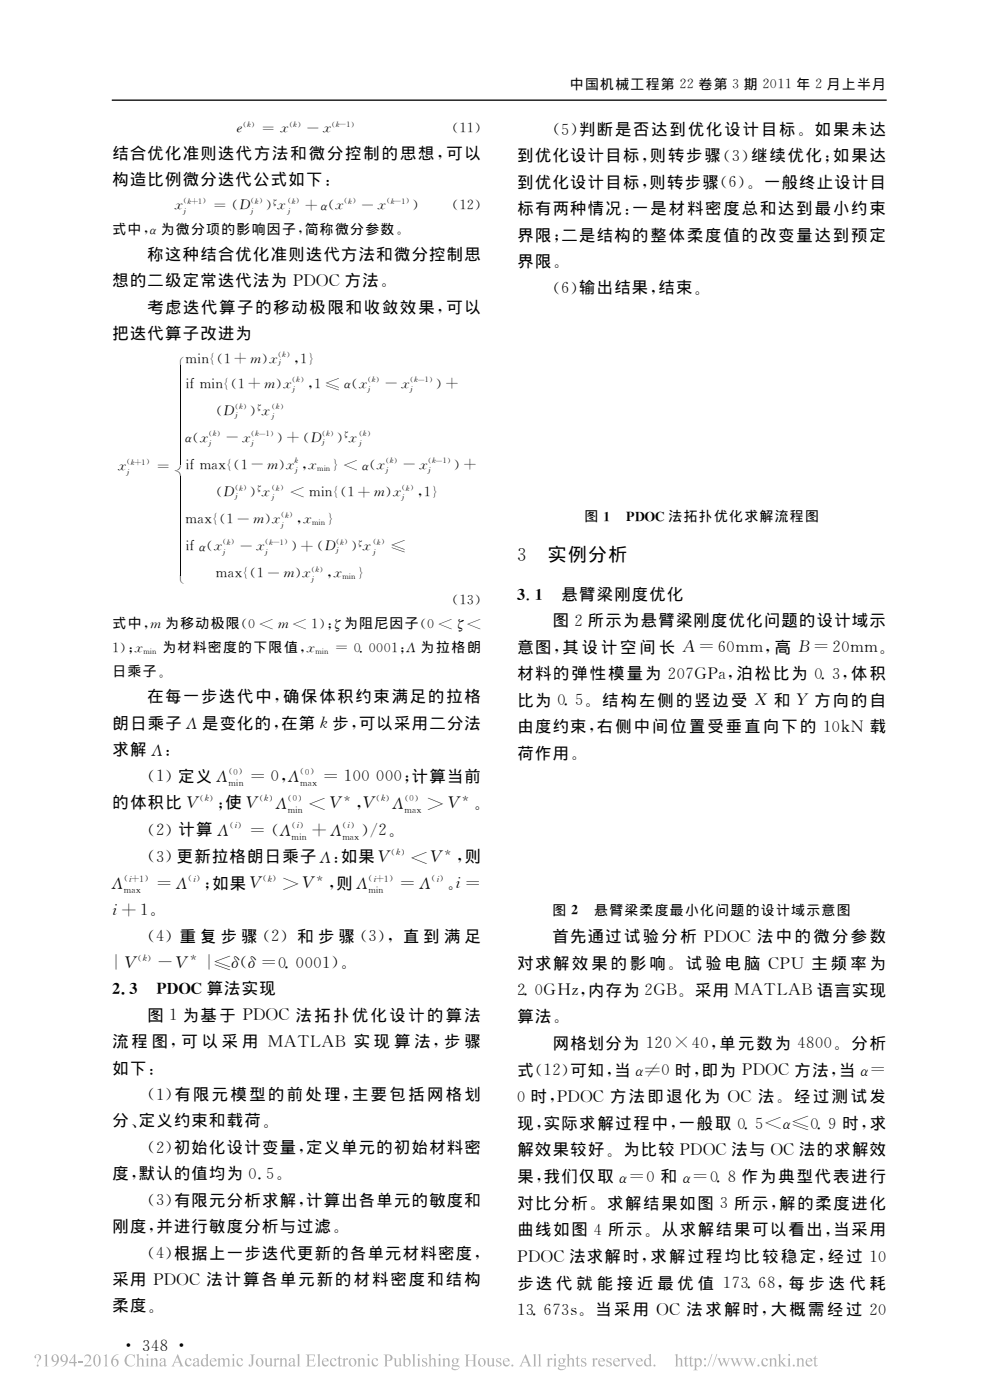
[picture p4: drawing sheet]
<svg xmlns="http://www.w3.org/2000/svg" width="210mm" height="294mm" viewBox="0 0 210 294" stroke-linecap="round" stroke-linejoin="round" font-family="sans-serif">
<path d="M37.9 76.6v21M37.9 99.9v21" fill="none" stroke="#000" stroke-width=".21"/>
<path d="M23.5 21h162.6" fill="none" stroke="#000" stroke-width=".27"/>
<g fill="#b3b3b3">
<path d="M7.3 284.6a.73 .73 0 0 1 1.2-.1 .73 .73 0 0 1-.3 1.2l-.3 .5v-.5a.79 .79 0 0 0-.1-1.3 .48 .48 0 0 0-.3 .7l-.2-.2zM7.7 286.6a.22 .22 0 0 1 .4 0 .22 .22 0 0 1-.4 0z" fill-rule="evenodd"/>
<path d="M141.6 284.4l.6-.2v1.2a.54 .54 0 0 1 .7-.3 .54 .54 0 0 1 .3 .7v.9l.3 .1h-.9l.3-.3v-.9a.35 .35 0 0 0-.3-.3 .35 .35 0 0 0-.4 .2v1.2l.3 .1h-.9l.3-.2v-2z" fill-rule="evenodd"/>
<path d="M13 284.4a.93 .93 0 0 1 1.1 .3 .93 .93 0 0 1 .1 1.1 1.34 1.34 0 0 1-1.5 1 1.26 1.26 0 0 0 1.1-1.1 .77 .77 0 0 1-1.1-.2 .77 .77 0 0 1 .3-1.1zM13.3 284.4a.64 .64 0 0 0-.3 .9 .64 .64 0 0 0 .9 .3 .99 .99 0 0 0-.5-1.2z" fill-rule="evenodd"/>
<path d="M15.6 284.3h.2v1.6h.3v.2h-.3v.7h-.3v-.7h-1v-.2zM15.5 284.6l-.8 1.3h.8z" fill-rule="evenodd"/>
<path d="M16.4 285.8h1v.3h-1z" fill-rule="evenodd"/>
<path d="M17.9 284.4a.77 .77 0 0 1 1.1 .2 .77 .77 0 0 1-.2 1.1l-.8 .8h.9l.4-.2-.2 .5h-1.5a2.65 2.65 0 0 0 1.2-1.9 .6 .6 0 0 0-.6-.3 .6 .6 0 0 0-.5 .4z" fill-rule="evenodd"/>
<path d="M19.9 284.5a.73 .73 0 0 1 .9-.1 .73 .73 0 0 1 .3 .8 1.26 1.26 0 0 1-.7 1.6 1.53 1.53 0 0 1-.5-2.3zM20.2 284.4a2.28 2.28 0 0 0 0 2.3h.3a2.23 2.23 0 0 0 0-2.3z" fill-rule="evenodd"/>
<path d="M21.8 284.6l.6-.3v2.2l.3 .3h-.9l.3-.1v-1.7v-.4z" fill-rule="evenodd"/>
<path d="M45.5 285.3l.6-.2v.3a.52 .52 0 0 1 .5-.3 .52 .52 0 0 1 .5 .3 .53 .53 0 0 1 .7-.3 .53 .53 0 0 1 .4 .6v.9l.2 .2h-.8l.3-.2v-.9a.35 .35 0 0 0-.3-.4 .35 .35 0 0 0-.4 .3v1.1l.2 .1h-.8l.2-.2v-.9a.37 .37 0 0 0-.2-.4 .37 .37 0 0 0-.5 .2v1.1l.3 .2h-.8l.2-.1v-1.3z" fill-rule="evenodd"/>
<path d="M125.8 285.3a.67 .67 0 0 1 .8-.2 .67 .67 0 0 1 .4 .7h-1.2a.6 .6 0 0 0 .4 .7 .6 .6 0 0 0 .8-.4 .74 .74 0 0 1-1 .7 .74 .74 0 0 1-.4-1.1zM126 285.3l-.2 .3h.8a.39 .39 0 0 0-.2-.4 .39 .39 0 0 0-.4 .1z" fill-rule="evenodd"/>
<path d="M28.5 284.4l.6-.2v1.2a.55 .55 0 0 1 .7-.3 .55 .55 0 0 1 .3 .7v.8l.3 .2h-.8l.2-.2v-1a.35 .35 0 0 0-.3-.4 .35 .35 0 0 0-.4 .3v1.1l.3 .2h-.9l.3-.1v-.3v-1.7v-.3z" fill-rule="evenodd"/>
<path d="M78.2 285.3a.54 .54 0 0 1 .7-.3 .54 .54 0 0 1 .3 .6h-.1a.42 .42 0 0 0-.5-.4 .42 .42 0 0 0-.3 .6 .59 .59 0 0 0 .4 .7 .59 .59 0 0 0 .7-.4 .75 .75 0 0 1-1 .7 .75 .75 0 0 1-.4-1.1z" fill-rule="evenodd"/>
<path d="M9.2 284.6l.7-.3v2.3l.3 .2h-.9l.3-.1v-2z" fill-rule="evenodd"/>
<path d="M53.6 285.9a.85 .85 0 0 1 1.7 0 .85 .85 0 0 1-1.7 0zM54.2 285.3a.86 .86 0 0 0 .5 1.4 .91 .91 0 0 0-.3-1.5z" fill-rule="evenodd"/>
<path d="M128.9 285.3a.69 .69 0 0 1 .8-.2 .69 .69 0 0 1 .4 .7h-1.2a.6 .6 0 0 0 .4 .7 .6 .6 0 0 0 .8-.4 .73 .73 0 0 1-1 .7 .73 .73 0 0 1-.4-1.1zM129.1 285.3l-.2 .3h.9a.4 .4 0 0 0-.3-.4 .4 .4 0 0 0-.4 .1z" fill-rule="evenodd"/>
<path d="M39.1 285.3a.56 .56 0 0 1 .6-.3 .56 .56 0 0 1 .4 .6 .27 .27 0 0 1-.3-.1 .27 .27 0 0 1-.1-.2 .6 .6 0 0 0-.6 .3 .6 .6 0 0 0 .2 .7 .55 .55 0 0 0 .5 .2 .55 .55 0 0 0 .5-.4 .76 .76 0 0 1-1 .7 .76 .76 0 0 1-.5-1.1z" fill-rule="evenodd"/>
<path d="M88.7 285.2l.9-.1v.5a.45 .45 0 0 0-.3-.4 .45 .45 0 0 0-.5 .1v.3l.3 .2a.59 .59 0 0 1 .5 .7 .59 .59 0 0 1-.9 .3h-.1v-.5a.45 .45 0 0 0 .3 .4 .45 .45 0 0 0 .5-.2v-.3l-.7-.4z" fill-rule="evenodd"/>
<path d="M44.2 285.3a.69 .69 0 0 1 .8-.2 .69 .69 0 0 1 .5 .7h-1.2a.6 .6 0 0 0 .3 .7 .6 .6 0 0 0 .8-.4 .73 .73 0 0 1-.9 .7 .73 .73 0 0 1-.4-1.1zM44.4 285.3l-.1 .3h.8a.4 .4 0 0 0-.2-.4 .4 .4 0 0 0-.5 .1z" fill-rule="evenodd"/>
<path d="M23.8 284.7l.5-.4h.6a1.3 1.3 0 0 0-1.2 1.1 .78 .78 0 0 1 1.3 .6 .78 .78 0 0 1-1.2 .8 1.39 1.39 0 0 1 0-2.1zM23.7 285.5a.95 .95 0 0 0 .5 1.2 .69 .69 0 0 0 .3-.7 .69 .69 0 0 0-.5-.6z" fill-rule="evenodd"/>
<path d="M133.7 285.3a.69 .69 0 0 1 .8-.2 .69 .69 0 0 1 .4 .7h-1.2a.6 .6 0 0 0 .4 .7 .6 .6 0 0 0 .8-.4 .73 .73 0 0 1-1 .7 .73 .73 0 0 1-.4-1.1zM133.9 285.3l-.2 .3h.8a.4 .4 0 0 0-.2-.4 .4 .4 0 0 0-.4 .1z" fill-rule="evenodd"/>
<path d="M49.8 285.3a.54 .54 0 0 1 .7-.3 .54 .54 0 0 1 .4 .6h-.2a.42 .42 0 0 0-.5-.4 .42 .42 0 0 0-.3 .6 .59 .59 0 0 0 .4 .7 .59 .59 0 0 0 .7-.4 .75 .75 0 0 1-.9 .7 .75 .75 0 0 1-.4-1.1z" fill-rule="evenodd"/>
<path d="M52.5 284.3h1l-.3 .3v1.4a.62 .62 0 0 1-.2 .7 .62 .62 0 0 1-.8 0l.1-.3h.2l.2 .3 .1-.2v-1.9z" fill-rule="evenodd"/>
<path d="M55.4 285.1h.6v1.1a.36 .36 0 0 0 .3 .4 .36 .36 0 0 0 .4-.2v-1.1l-.2-.2h.5v1.4l.3 .1-.6 .2v-.3a.54 .54 0 0 1-.6 .3 .54 .54 0 0 1-.4-.6v-.9z" fill-rule="evenodd"/>
<path d="M57.3 285.3l.6-.2v.3l.4-.3a.18 .18 0 0 1 .3 .1 .18 .18 0 0 1-.2 .2l-.3-.1-.2 .3v1l.3 .2h-.9l.3-.1v-.3v-1z" fill-rule="evenodd"/>
<path d="M105.8 285.3a.69 .69 0 0 1 .7-.2 .69 .69 0 0 1 .5 .7h-1.2a.6 .6 0 0 0 .4 .7 .6 .6 0 0 0 .7-.4 .73 .73 0 0 1-.9 .7 .73 .73 0 0 1-.4-1.1zM105.9 285.3l-.1 .3h.8a.4 .4 0 0 0-.2-.4 .4 .4 0 0 0-.5 .1z" fill-rule="evenodd"/>
<path d="M62.3 284.4l.5-.2v2.5l.3 .1h-.8l.2-.4v-1.8z" fill-rule="evenodd"/>
<path d="M60.8 285.2a.6 .6 0 0 1 .7-.1 .6 .6 0 0 1 .3 .6l.1 .9h.2l-.4 .2-.1-.2a.49 .49 0 0 1-.8 .2 .49 .49 0 0 1-.1-.7l.9-.4-.1-.3a.35 .35 0 0 0-.4-.2 .35 .35 0 0 0-.2 .5l-.3-.2zM61 286.1l-.1 .4 .2 .1 .5-.1v-.7z" fill-rule="evenodd"/>
<path d="M64.2 284.3h1.9v.6l-.3-.4-.9-.1v1h.8l.2-.3v.8l-.2-.3h-.8v1l.1 .1a.89 .89 0 0 0 1.2-.5l-.1 .6h-1.9l.3-.1v-.4v-1.7z" fill-rule="evenodd"/>
<path d="M66.5 284.4l.6-.2v2.4l.2 .2h-.8l.3-.1v-2.1z" fill-rule="evenodd"/>
<path d="M92.1 284.4a.2 .2 0 0 1 .4 0 .2 .2 0 0 1-.4 0zM91.8 285.3l.6-.2v1.5l.3 .2h-.8l.2-.1v-1.3z" fill-rule="evenodd"/>
<path d="M71.3 284.6l.1 .5h.4l-.4 .1v1.3l.1 .1 .3-.1a.38 .38 0 0 1-.5 .4 .38 .38 0 0 1-.3-.5v-1.2h-.2z" fill-rule="evenodd"/>
<path d="M130.2 285.3l.6-.2v.3l.3-.3h.2a.2 .2 0 0 1 .1 .3 .2 .2 0 0 1-.3-.1l-.3 .3v1l.3 .2h-.9l.3-.2v-1.2z" fill-rule="evenodd"/>
<path d="M71.8 285.3l.6-.2v.3l.3-.3h.2a.2 .2 0 0 1 .1 .3 .21 .21 0 0 1-.4-.1l-.2 .3v1l.3 .2h-.9l.3-.2v-1.2z" fill-rule="evenodd"/>
<path d="M127.4 285.2l.9-.1v.5a.47 .47 0 0 0-.3-.4 .47 .47 0 0 0-.5 .1l.3 .5a.59 .59 0 0 1 .6 .8 .59 .59 0 0 1-1 .2h-.1v-.5a.48 .48 0 0 0 .3 .4 .48 .48 0 0 0 .6-.2l-.1-.3-.7-.4z" fill-rule="evenodd"/>
<path d="M77.2 284.4a.18 .18 0 0 1 .3 0 .18 .18 0 0 1-.3 0zM76.9 285.3l.6-.2v1.5l.3 .2h-.9l.3-.1v-.3v-1.1z" fill-rule="evenodd"/>
<path d="M30.8 284.4a.18 .18 0 0 1 .3 0 .18 .18 0 0 1-.3 0zM30.5 285.3l.6-.2v1.5l.3 .2h-.8l.2-.1v-1.3z" fill-rule="evenodd"/>
<path d="M80.5 284.3h.9a.76 .76 0 0 1 1 .8 .76 .76 0 0 1-1.2 .5v1.1l.4 .1h-1.1l.3-.1 .1-.4v-1.7zM81.2 284.5v1a.57 .57 0 0 0 .8-.5 .57 .57 0 0 0-.8-.5z" fill-rule="evenodd"/>
<path d="M82.5 285.1h.6v1.1a.36 .36 0 0 0 .3 .4 .36 .36 0 0 0 .5-.2l-.1-1.1-.2-.2h.5v1.3l.1 .2h.2l-.5 .2v-.3a.54 .54 0 0 1-.7 .3 .54 .54 0 0 1-.4-.6v-.9z" fill-rule="evenodd"/>
<path d="M48.8 284.4a.2 .2 0 0 1 .4 0 .2 .2 0 0 1-.4 0zM48.6 285.3l.5-.2 .1 1.5 .2 .2h-.8l.2-.1 .1-.3-.1-1.1z" fill-rule="evenodd"/>
<path d="M86.5 284.4l.5-.2v2.5l.3 .1h-.8l.2-.4v-1.8z" fill-rule="evenodd"/>
<path d="M87.7 284.4a.2 .2 0 0 1 .4 0 .2 .2 0 0 1-.4 0zM87.5 285.3l.6-.2v1.5l.2 .2h-.8l.2-.1v-1.3z" fill-rule="evenodd"/>
<path d="M40.6 285.3a.61 .61 0 0 1 .7-.2 .61 .61 0 0 1 .4 .6l.1 .9h.2l-.4 .2-.1-.2a.49 .49 0 0 1-.8 .2 .49 .49 0 0 1-.1-.7l.9-.4-.1-.3a.35 .35 0 0 0-.4-.2 .35 .35 0 0 0-.2 .5l-.2-.1zM40.9 286.1l-.1 .4 .2 .1 .5-.1v-.7z" fill-rule="evenodd"/>
<path d="M67.8 285.3a.67 .67 0 0 1 .8-.2 .67 .67 0 0 1 .4 .7h-1.2a.6 .6 0 0 0 .4 .7 .6 .6 0 0 0 .8-.4 .74 .74 0 0 1-1 .7 .74 .74 0 0 1-.4-1.1zM68 285.3l-.2 .3h.8a.39 .39 0 0 0-.2-.4 .39 .39 0 0 0-.4 .1z" fill-rule="evenodd"/>
<path d="M145.6 285.3l.6-.2v.4a.62 .62 0 0 1 .7-.4 .62 .62 0 0 1 .4 .8 .76 .76 0 0 1-.3 .8 .76 .76 0 0 1-.8 0v.7l.2 .2h-.9l.3-.1v-.3v-1.8zM146.2 285.6v.6a.46 .46 0 0 0 .5 .6 .46 .46 0 0 0 .3-.7 .49 .49 0 0 0-.2-.7 .49 .49 0 0 0-.6 .2z" fill-rule="evenodd"/>
<path d="M92.7 285.3l.6-.2v.3a.54 .54 0 0 1 .7-.3 .54 .54 0 0 1 .4 .6v1l.2 .1h-.8l.3-.2v-.9l-.1-.3-.2-.1-.5 .2v1.1l.3 .2h-.8l.2-.2v-1.2z" fill-rule="evenodd"/>
<path d="M95.1 285.3l.4-.2 .9 .1v.2h-.3a.68 .68 0 0 1-.1 .8 .68 .68 0 0 1-.8 .1l-.1 .2 .3 .1a.73 .73 0 0 1 1 .5 .98 .98 0 0 1-1.6 .1l.3-.4-.2-.3 .3-.3-.3-.5zM95.3 285.3a.48 .48 0 0 0-.1 .6 .48 .48 0 0 0 .6 .2 .48 .48 0 0 0 .1-.6 .48 .48 0 0 0-.6-.2zM95.1 286.8l-.1 .3a.73 .73 0 0 0 .7 .3 .73 .73 0 0 0 .6-.5z" fill-rule="evenodd"/>
<path d="M114.7 285.3l.6-.2v.3l.3-.3h.2a.2 .2 0 0 1 .1 .3 .21 .21 0 0 1-.4-.1l-.2 .3v1l.3 .2h-.9l.3-.2v-1.2z" fill-rule="evenodd"/>
<path d="M97.5 284.3h1.1l-.4 .3v.9h1.2v-1l-.3-.2h1l-.3 .2v2l.3 .3h-1l.3-.1v-1.1h-1.2v.9l.4 .3h-1.1l.3-.1 .1-.4v-1.7z" fill-rule="evenodd"/>
<path d="M167.1 285.3l.6-.2v.3a.52 .52 0 0 1 .6-.3 .52 .52 0 0 1 .4 .6v1l.2 .1h-.8l.2-.1 .1-.3v-.9l-.3-.2-.4 .2v1.2l.2 .1h-.8l.3-.2v-1.2z" fill-rule="evenodd"/>
<path d="M102.1 285.1h.6v1.1a.36 .36 0 0 0 .2 .4 .36 .36 0 0 0 .5-.2l-.1-1.1-.2-.2h.6v1.4l.3 .1-.6 .2v-.3a.54 .54 0 0 1-.7 .3 .54 .54 0 0 1-.4-.6v-.9z" fill-rule="evenodd"/>
<path d="M104.3 285.2l.9-.1v.5a.47 .47 0 0 0-.3-.4 .47 .47 0 0 0-.5 .1l.2 .5a.59 .59 0 0 1 .6 .8 .59 .59 0 0 1-1 .2h-.1v-.5a.48 .48 0 0 0 .4 .4 .48 .48 0 0 0 .5-.2l-.1-.3-.7-.4z" fill-rule="evenodd"/>
<path d="M69.5 285.3a.54 .54 0 0 1 .6-.3 .54 .54 0 0 1 .4 .6h-.2a.42 .42 0 0 0-.5-.4 .42 .42 0 0 0-.3 .6 .59 .59 0 0 0 .4 .7 .59 .59 0 0 0 .8-.4 .75 .75 0 0 1-1 .7 .75 .75 0 0 1-.4-1.1z" fill-rule="evenodd"/>
<path d="M156 285.1h.7l-.1 .2 .4 1.1 .4-.8-.4-.5h.8l-.2 .2 .4 1 .4-1-.2-.2 .5 .1-.7 1.6-.6-1.1-.6 1.1-.6-1.5z" fill-rule="evenodd"/>
<path d="M110.3 284.3l1 2.2 .3 .3h-1l.3-.2-.2-.6h-1l-.2 .6 .2 .2h-.7l.4-.5zM110.2 284.9l-.5 1h.9z" fill-rule="evenodd"/>
<path d="M111.8 284.4l.6-.2v2.4l.2 .2h-.8l.3-.1v-2.1z" fill-rule="evenodd"/>
<path d="M112.9 284.4l.5-.2v2.2l.1 .3 .2 .1h-.8l.2-.1v-.3v-1.7v-.3z" fill-rule="evenodd"/>
<path d="M43.1 284.4l.5-.2v2.3l.3 .1-.6 .2v-.2a.74 .74 0 0 1-1 0 .74 .74 0 0 1 0-1l.4-.5 .6 .1v-.6zM42.7 285.3a.77 .77 0 0 0 .5 1.3l.1-.1v-.9a.39 .39 0 0 0-.2-.3 .39 .39 0 0 0-.4 0z" fill-rule="evenodd"/>
<path d="M116.3 284.4a.2 .2 0 0 1 .4 0 .2 .2 0 0 1-.4 0zM116.1 285.3l.6-.2v1.6l.2 .1h-.8l.2-.2v-1.2z" fill-rule="evenodd"/>
<path d="M117.4 285.3l.5-.2 .9 .2-.4 .1a.68 .68 0 0 1-.1 .8 .68 .68 0 0 1-.8 .1l-.1 .2 .3 .1a.72 .72 0 0 1 1.1 .5 .9 .9 0 0 1-.8 .6 .9 .9 0 0 1-.9-.5l.3-.4-.1-.3 .2-.3-.3-.4zM117.6 285.3a.49 .49 0 0 0-.1 .6 .49 .49 0 0 0 .6 .2 .5 .5 0 0 0 .1-.6 .5 .5 0 0 0-.6-.2zM117.5 286.8l-.2 .3a.73 .73 0 0 0 .7 .3 .73 .73 0 0 0 .6-.5z" fill-rule="evenodd"/>
<path d="M160.1 285.3a.56 .56 0 0 1 .6-.3 .56 .56 0 0 1 .4 .6 .27 .27 0 0 1-.3-.1 .27 .27 0 0 1-.1-.2 .6 .6 0 0 0-.6 .3 .6 .6 0 0 0 .2 .7 .55 .55 0 0 0 .5 .2 .55 .55 0 0 0 .5-.4 .76 .76 0 0 1-1 .7 .76 .76 0 0 1-.5-1.1z" fill-rule="evenodd"/>
<path d="M121.3 284.6v.5h.4l-.4 .1v1.3l.1 .1 .4-.1a.38 .38 0 0 1-.5 .4 .38 .38 0 0 1-.3-.5v-1.2h-.2z" fill-rule="evenodd"/>
<path d="M122.1 285.2l.9-.1v.5a.44 .44 0 0 0-.3-.4 .44 .44 0 0 0-.5 .2l.3 .4a.59 .59 0 0 1 .5 .7 .59 .59 0 0 1-.9 .3h-.1v-.5a.48 .48 0 0 0 .3 .4 .48 .48 0 0 0 .5-.2v-.3l-.8-.5z" fill-rule="evenodd"/>
<path d="M74.9 285.3l.6-.2v.3a.52 .52 0 0 1 .7-.3 .52 .52 0 0 1 .3 .6l.1 1 .2 .1h-.8l.2-.1v-.3v-.9l-.2-.2-.5 .2v1.2l.3 .1h-.8l.2-.2v-1.2z" fill-rule="evenodd"/>
<path d="M124.2 285.3l.6-.2v.3l.3-.3 .3 .1a.23 .23 0 0 1-.2 .2 .23 .23 0 0 1-.2-.1l-.2 .3v1l.3 .2h-.9l.3-.2v-1.2z" fill-rule="evenodd"/>
<path d="M153.3 285.1h.7l-.1 .2 .4 1.1 .4-.8-.4-.5h.7l-.1 .3 .4 .9 .4-1-.2-.2 .5 .1-.3 .2-.5 1.4-.5-1.1-.6 1.1-.6-1.5z" fill-rule="evenodd"/>
<path d="M73.1 285.9a.86 .86 0 0 1 1.7 0 .86 .86 0 0 1-1.7 0zM73.7 285.3a.88 .88 0 0 0 .5 1.4 .9 .9 0 0 0-.3-1.5z" fill-rule="evenodd"/>
<path d="M37.3 284.3l1 2.2 .3 .3h-1l.3-.2-.3-.6h-.9l-.3 .6 .3 .2h-.8l.5-.5zM37.2 284.9l-.5 1h.9z" fill-rule="evenodd"/>
<path d="M118.9 284.4l.6-.2v1.2a.55 .55 0 0 1 .7-.3 .55 .55 0 0 1 .3 .7v.9l.2 .1h-.8l.3-.2v-1a.35 .35 0 0 0-.4-.3 .35 .35 0 0 0-.3 .2v1.2l.2 .1h-.8l.2-.1v-2.1z" fill-rule="evenodd"/>
<path d="M84.4 284.4l.6-.2v1.2a.69 .69 0 0 1 1-.2 .69 .69 0 0 1 .1 1 .91 .91 0 0 1-1.4 .5v-2.1zM85.1 285.4l-.1 1.2a.53 .53 0 0 0 .7 .1 .53 .53 0 0 0 .2-.7 .51 .51 0 0 0-.2-.6 .51 .51 0 0 0-.6 0z" fill-rule="evenodd"/>
<path d="M136.1 284.4l.5-.2v2.2l.1 .2h.2l-.6 .2v-.2a.75 .75 0 0 1-1 0 .75 .75 0 0 1 0-1l.5-.5 .5 .1v-.7zM135.7 285.3a.75 .75 0 0 0-.2 .8 .75 .75 0 0 0 .7 .5l.1-.1v-.9a.39 .39 0 0 0-.2-.3 .39 .39 0 0 0-.4 0z" fill-rule="evenodd"/>
<path d="M58.6 285.3l.6-.2v.3a.52 .52 0 0 1 .6-.3 .52 .52 0 0 1 .3 .6l.1 1 .2 .1h-.8l.2-.1 .1-.3-.1-.9-.2-.2-.4 .2v1.2l.2 .1h-.8l.2-.2v-1.2z" fill-rule="evenodd"/>
<path d="M31.4 285.3l.6-.2v.3a.54 .54 0 0 1 .7-.3 .54 .54 0 0 1 .4 .6v1l.2 .1h-.8l.2-.2v-.9v-.3l-.2-.1-.5 .2v1.1l.3 .2h-.8l.2-.2v-1.2z" fill-rule="evenodd"/>
<path d="M11 284.6a.85 .85 0 0 1 1.1-.1 .85 .85 0 0 1 .3 1.1 1.38 1.38 0 0 1-1.6 1.2 1.2 1.2 0 0 0 1.2-1.1 .75 .75 0 0 1-1.1-.1 .75 .75 0 0 1 .1-1zM11.3 284.6a.65 .65 0 0 0-.1 .7 .65 .65 0 0 0 .7 .3 .74 .74 0 0 0-.5-1.2z" fill-rule="evenodd"/>
<path d="M144 284.6l.1 .5h.4l-.4 .1v1.3l.1 .1 .3-.1a.39 .39 0 0 1-.4 .4 .39 .39 0 0 1-.3-.5v-1.2h-.3z" fill-rule="evenodd"/>
<path d="M145.1 284.6v.5h.4l-.4 .1v1.3l.1 .1 .4-.1a.38 .38 0 0 1-.5 .4 .38 .38 0 0 1-.3-.5v-1.2h-.3z" fill-rule="evenodd"/>
<path d="M33.7 285.2a.62 .62 0 0 1 .7-.1 .62 .62 0 0 1 .3 .6l.1 .9h.2l-.4 .2-.2-.2a.51 .51 0 0 1-.9 .1 .51 .51 0 0 1 .5-.8l.4-.2v-.3a.36 .36 0 0 0-.4-.2 .36 .36 0 0 0-.3 .5l-.1-.1zM33.8 286.1v.2l.1 .3 .5-.1v-.7z" fill-rule="evenodd"/>
<path d="M147.8 285.3a.21 .21 0 0 1 .4 0 .21 .21 0 0 1-.4 0zM147.7 286.6a.25 .25 0 0 1 .5 0 .25 .25 0 0 1-.5 0z" fill-rule="evenodd"/>
<path d="M149.4 284.2h.1l-.9 2.6h-.1z" fill-rule="evenodd"/>
<path d="M150.4 284.2h.2l-1 2.6h-.1z" fill-rule="evenodd"/>
<path d="M150.6 285.1h.7l-.2 .3 .4 1 .4-.8-.3-.5h.7l-.1 .3 .3 .9 .4-1-.2-.2 .5 .1-.2 .2-.5 1.4-.5-1.1-.6 1.1z" fill-rule="evenodd"/>
<path d="M26.6 284.6a1.78 1.78 0 0 1 1.6-.2l.1-.1v.8a.92 .92 0 0 0-1.1-.7 .92 .92 0 0 0-.6 1.2 .98 .98 0 0 0 .6 1.1 .98 .98 0 0 0 1.2-.5 1.24 1.24 0 0 1-1.9 .3 1.24 1.24 0 0 1 .1-1.9z" fill-rule="evenodd"/>
<path d="M89.9 284.4l.5-.2v1.2a.55 .55 0 0 1 .7-.3 .55 .55 0 0 1 .3 .7v.8l.3 .2h-.8l.2-.2v-1a.35 .35 0 0 0-.3-.4 .35 .35 0 0 0-.4 .3v1.1l.3 .2h-.8l.2-.1v-.3v-1.7v-.3z" fill-rule="evenodd"/>
<path d="M100.3 285.9a.85 .85 0 0 1 1.7 0 .85 .85 0 0 1-1.7 0zM100.8 285.3a.86 .86 0 0 0 .6 1.4 .91 .91 0 0 0-.4-1.5z" fill-rule="evenodd"/>
<path d="M161.3 285.3l.6-.2v.3a.54 .54 0 0 1 .7-.3 .54 .54 0 0 1 .3 .6v1l.3 .1h-.8l.2-.2v-.9v-.3l-.3-.1-.4 .2v1.1l.3 .2h-.8l.2-.2v-1.2z" fill-rule="evenodd"/>
<path d="M163.2 284.4l.6-.2v1.7l.6-.6-.1-.2h.7l-.9 .7 1 1h-.8l.1-.2-.6-.7v.8l.3 .1h-.9l.3-.1v-.3v-1.7l-.1-.3z" fill-rule="evenodd"/>
<path d="M165.5 284.4a.18 .18 0 0 1 .3 0 .18 .18 0 0 1-.3 0zM165.2 285.3l.6-.2v1.5l.3 .2h-.9l.3-.1v-1.3z" fill-rule="evenodd"/>
<path d="M131.5 285.1h.8l-.2 .2 .4 1.1 .4-1.1-.1-.2h.5l-.8 1.7-.8-1.5z" fill-rule="evenodd"/>
<path d="M169.3 285.3a.67 .67 0 0 1 .8-.2 .67 .67 0 0 1 .4 .7h-1.1a.6 .6 0 0 0 .3 .7 .6 .6 0 0 0 .8-.4 .74 .74 0 0 1-1 .7 .74 .74 0 0 1-.4-1.1zM169.5 285.3l-.1 .3h.7a.39 .39 0 0 0-.1-.4 .39 .39 0 0 0-.5 .1z" fill-rule="evenodd"/>
<path d="M171.2 284.6v.5h.4l-.4 .1v1.3l.1 .1 .4-.1a.38 .38 0 0 1-.5 .4 .38 .38 0 0 1-.3-.5v-1.2h-.3z" fill-rule="evenodd"/>
<circle cx="107.5" cy="286.6" r=".23"/>
<circle cx="166.6" cy="286.6" r=".23"/>
<circle cx="159.2" cy="286.6" r=".23"/>
<circle cx="137.4" cy="286.6" r=".22"/>
</g>
<g font-size="3.9">
<text x="107.6" y="118.2">３</text>
<text x="115" y="117.8">实例分析</text>
</g>
<g font-size="3.5">
<text x="57.2" y="170.2">Λ</text>
<text x="81.7" y="170.2">Λ</text>
<text x="22.8" y="187.1">Λ</text>
<text x="22.2" y="192.4">ｉ＋１。</text>
</g>
<g font-size="3.4">
<text x="116" y="28.1">（５） 判断是否达到优化设计目标。</text>
<text x="171.1" y="28.3">如果未达</text>
<text x="23.6" y="33.3">结合优化准则迭代方法和微分控制的思想， 可以</text>
<text x="108.6" y="33.9">到优化设计目标， 则转步骤（３） 继续优化； 如果达</text>
<text x="23.6" y="38.9">构造比例微分迭代公式如下：</text>
<text x="108.6" y="39.4">到优化设计目标， 则转步骤（６） 。</text>
<text x="160.4" y="39.4">一般终止设计目</text>
<text x="108.6" y="45">标有两种情况： 一是材料密度总和达到最小约束</text>
<text x="108.6" y="50.5">界限； 二是结构的整体柔度值的改变量达到预定</text>
<text x="31" y="54.5">称这种结合优化准则迭代方法和微分控制思</text>
<text x="108.6" y="56">界限。</text>
<text x="23.6" y="60.1">想的二级定常迭代法为 ＰＤＯＣ方法。</text>
<text x="31" y="65.6">考虑迭代算子的移动极限和收敛效果， 可以</text>
<text x="116" y="61.4">（６） 输出结果， 结束。</text>
<text x="23.6" y="71.1">把迭代算子改进为</text>
<text x="36.2" y="78.3">烄</text>
<text x="36.2" y="100.5">烅</text>
<text x="36.2" y="122.6">烆</text>
<text x="117.9" y="125.9">悬臂梁刚度优化</text>
<text x="107.7" y="126.3">３．</text>
<text x="111.4" y="126.3">１</text>
<text x="116" y="131.5">图２所示为悬臂梁刚度优化问题的设计域示</text>
<text x="108.6" y="137">意图， 其 设 计 空 间 长 Ａ＝６</text>
<text x="151.7" y="137.4">０ｍｍ， 高 Ｂ＝２</text>
<text x="175.8" y="137.4">０ｍｍ。</text>
<text x="108.6" y="142.6">材料的弹性模量为２７ＧＰａ， 泊松比为０．</text>
<text x="141.2" y="142.9">０</text>
<text x="173.8" y="142.9">３， 体积</text>
<text x="31" y="147.4">在每一步迭代中， 确保体积约束满足的拉格</text>
<text x="108.6" y="148.1">比为０．</text>
<text x="119.9" y="148.5">５。</text>
<text x="126.4" y="148.1">结构左侧的竖边受 Ｘ 和Ｙ 方向的自</text>
<text x="23.6" y="153">朗日乘子Λ 是变化的， 在第ｋ步， 可以采用二分法</text>
<text x="108.6" y="153.7">由度约束， 右侧中间位置受垂直向下的１</text>
<text x="173.8" y="154">０ｋＮ 载</text>
<text x="23.6" y="158.5">求解Λ ：</text>
<text x="108.6" y="159.2">荷作用。</text>
<text x="30.9" y="163.9">（１） 定义Λ</text>
<text x="52.4" y="164.6">＝０，Λ</text>
<text x="67.8" y="164.6">＝１０００； 计算当前</text>
<text x="73.2" y="164.4">０</text>
<text x="80" y="164.4">０</text>
<text x="23.6" y="169.7">的体积比Ｖ</text>
<text x="45.5" y="169.5">； 使Ｖ</text>
<text x="64.9" y="170.4">＜Ｖ</text>
<text x="74.5" y="169.5">，Ｖ</text>
<text x="89.7" y="170.4">＞Ｖ</text>
<text x="99.4" y="169.5">。</text>
<text x="30.9" y="175.2">（２） 计算Λ</text>
<text x="52.4" y="175.9">＝ （Λ</text>
<text x="65.3" y="175.9">＋Λ</text>
<text x="75.8" y="175.2">）／２。</text>
<text x="30.9" y="180.8">（３） 更新拉格朗日乘子Λ ： 如果Ｖ</text>
<text x="86.3" y="181.7">＜Ｖ</text>
<text x="95.7" y="180.8">， 则</text>
<text x="32.8" y="187.1">＝Λ</text>
<text x="42.7" y="186.4">； 如果Ｖ</text>
<text x="59.3" y="187.2">＞Ｖ</text>
<text x="68.8" y="186.4">， 则Λ</text>
<text x="83.8" y="187.1">＝Λ</text>
<text x="93.8" y="186.4">。ｉ＝</text>
<text x="30.9" y="197.5">（４） 重 复 步 骤 （２）</text>
<text x="62.5" y="197.6">和 步 骤 （３） ，</text>
<text x="84.6" y="197.6">直 到 满 足</text>
<text x="116" y="197.8">首先通过试验分析 ＰＤＯＣ 法中的微分参数</text>
<text x="22.7" y="203.7">｜Ｖ</text>
<text x="33" y="203.7">－Ｖ</text>
<text x="42.3" y="203.7">｜≤δ （δ ＝０．０１） 。</text>
<text x="61.3" y="203.5">００</text>
<text x="108.6" y="203.4">对求解 效 果 的 影 响。</text>
<text x="144" y="203.4">试 验 电 脑 ＣＰＵ 主 频 率 为</text>
<text x="22.7" y="209.1">２．</text>
<text x="26.4" y="209.1">３ ＰＤＯＣ算法实现</text>
<text x="107.7" y="209.3">２．</text>
<text x="111.4" y="209.3">０ＧＨｚ， 内存为２ＧＢ。</text>
<text x="145.9" y="209">采用 ＭＡＴＬＡＢ语言实现</text>
<text x="31" y="214.3">图１为基于 ＰＤＯＣ 法拓扑优化设计的算法</text>
<text x="108.6" y="214.6">算法。</text>
<text x="23.6" y="219.8">流 程 图， 可 以 采 用 ＭＡＴＬＡＢ 实 现 算 法， 步 骤</text>
<text x="116" y="220.2">网格划分为１０×４</text>
<text x="136.6" y="220.5">２</text>
<text x="146.2" y="220.5">０， 单元数为４０</text>
<text x="168.4" y="220.5">８０。</text>
<text x="178.7" y="220.2">分析</text>
<text x="23.6" y="225.4">如下：</text>
<text x="108.6" y="225.8">式（１</text>
<text x="115.1" y="226.1">２） 可知， 当α ≠０时， 即为 ＰＤＯＣ方法， 当α ＝</text>
<text x="30.9" y="230.7">（１） 有限元模型的前处理， 主要包括网格划</text>
<text x="107.7" y="231.7">０时， ＰＤＯＣ 方法即退化为 ＯＣ 法。</text>
<text x="166.7" y="231.3">经过测试发</text>
<text x="23.6" y="236.4">分、 定义约束和载荷。</text>
<text x="108.6" y="237">现， 实际求解过程中， 一般取０．</text>
<text x="157.7" y="237.3">５＜α ≤０．</text>
<text x="173" y="237.3">９时， 求</text>
<text x="30.9" y="241.8">（２） 初始化设计变量， 定义单元的初始材料密</text>
<text x="108.6" y="242.5">解效果较好。</text>
<text x="130.8" y="242.5">为比较ＰＤＯＣ法与 ＯＣ法的求解效</text>
<text x="23.6" y="247.5">度， 默认的值均为０．。</text>
<text x="55" y="247.9">５</text>
<text x="108.6" y="248.1">果， 我们仅取α ＝０和α ＝０．</text>
<text x="151.9" y="248.5">８作为典型代表进行</text>
<text x="30.9" y="252.9">（３） 有限元分析求解， 计算出各单元的敏度和</text>
<text x="108.6" y="253.7">对比分析。</text>
<text x="127.4" y="253.7">求解结果如图３所示， 解的柔度进化</text>
<text x="23.6" y="258.6">刚度， 并进行敏度分析与过滤。</text>
<text x="108.6" y="259.3">曲线如图４所示。</text>
<text x="138.9" y="259.3">从求解结果可以看出， 当采用</text>
<text x="23.6" y="269.7">采用 ＰＤＯＣ 法计算各单元新的材料密度和结构</text>
<text x="30.9" y="264">（４） 根据上一步迭代更新的各单元材料密度，</text>
<text x="108" y="265.2">ＰＤＯＣ法求解时， 求解过程均比较稳定， 经过１</text>
<text x="183.5" y="265.2">０</text>
<text x="23.6" y="275.3">柔度。</text>
<text x="108.6" y="270.5">步迭 代 就 能 接 近 最 优 值 １３．８， 每 步 迭 代 耗</text>
<text x="152.8" y="270.8">７</text>
<text x="158.3" y="270.8">６</text>
<text x="107.7" y="276.4">１</text>
<text x="109.6" y="276.4">３．７ｓ。</text>
<text x="113.3" y="276.4">６３</text>
<text x="125" y="276.1">当采用 ＯＣ 法求解时， 大概需经过 ２</text>
<text x="183.5" y="276.4">０</text>
<text x="25.3" y="283.4">·</text>
<text x="29" y="284">３８·</text>
<text x="30.9" y="284">４</text>
</g>
<g font-size="3">
<text x="48.7" y="28.2">ｅ</text>
<text x="35.9" y="44.3">ｘ</text>
<text x="38" y="93.3">α （ｘ</text>
<text x="24" y="99.1">ｘ</text>
<text x="69.1" y="132.8">ζ</text>
<text x="94.9" y="132.8">ζ ＜</text>
</g>
<g font-size="2.9">
<text x="119.6" y="18.6">中国机械工程第２</text>
<text x="143.5" y="18.9">２卷第３期２１</text>
<text x="160.9" y="18.9">０１年２月上半月</text>
<text x="54.9" y="28.3">＝ｘ</text>
<text x="64.2" y="28.3">－ｘ</text>
<text x="94.9" y="27.7">（１</text>
<text x="97.3" y="28.2">１）</text>
<text x="44.7" y="44.4">＝ （Ｄ</text>
<text x="55.7" y="43.9">） ｘ</text>
<text x="63.9" y="44.4">＋α （ｘ</text>
<text x="75.8" y="44.4">－ｘ</text>
<text x="86.5" y="43.9">）</text>
<text x="94.9" y="43.9">（１</text>
<text x="97.3" y="44.3">２）</text>
<text x="23.6" y="49">式中，α 为微分项的影响因子， 简称微分参数。</text>
<text x="38.8" y="76.5">ｍｉ ｛ （１＋ｍ）ｘ</text>
<text x="41.6" y="76.5">ｎ</text>
<text x="61.5" y="76.1">，１｝</text>
<text x="37.9" y="81.8">ｉ</text>
<text x="38.9" y="81.8">ｆｍｉ ｛ （１＋ｍ）ｘ</text>
<text x="44.6" y="81.8">ｎ</text>
<text x="64.5" y="81.3">，１≤α （ｘ</text>
<text x="80.7" y="81.9">－ｘ</text>
<text x="91.4" y="81.3">） ＋</text>
<text x="39" y="87.6">（Ｄ</text>
<text x="52.4" y="87">） ｘ</text>
<text x="47.3" y="93.3">－ｘ</text>
<text x="58.1" y="92.7">） ＋ （Ｄ</text>
<text x="70.7" y="92.7">） ｘ</text>
<text x="32.8" y="99.2">＝</text>
<text x="37.9" y="98.8">ｉ</text>
<text x="38.9" y="98.8">ｆｍａ</text>
<text x="45.2" y="98.8">ｘ｛ （１－ｍ）ｘ ，ｘ</text>
<text x="69.7" y="98.4">｝ ＜α （ｘ</text>
<text x="84.5" y="99">－ｘ</text>
<text x="95.2" y="98.4">） ＋</text>
<text x="39" y="104.7">（Ｄ</text>
<text x="52.4" y="104.1">） ｘ</text>
<text x="61" y="104.8">＜ ｍｉ ｛ （１＋ｍ）ｘ</text>
<text x="67.6" y="104.5">ｎ</text>
<text x="87.5" y="104.1">，１｝</text>
<text x="38.8" y="110.2">ｍａ</text>
<text x="42.2" y="110.2">ｘ｛ （１－ｍ）ｘ</text>
<text x="62.1" y="109.8">，ｘ</text>
<text x="68.6" y="109.8">｝</text>
<text x="122.7" y="109.4">图１</text>
<text x="130.9" y="109.7">ＰＤＯＣ法拓扑优化求解流程图</text>
<text x="37.9" y="115.9">ｉα （ｘ</text>
<text x="38.9" y="115.9">ｆ</text>
<text x="50.3" y="116">－ｘ</text>
<text x="61" y="115.4">） ＋ （Ｄ</text>
<text x="73.6" y="115.4">） ｘ</text>
<text x="82.2" y="116.2">≤</text>
<text x="39" y="121.7">ｍａ</text>
<text x="48.6" y="121.6">ｘ｛ （１－ｍ）ｘ</text>
<text x="68.5" y="121.1">，ｘ</text>
<text x="75" y="121.1">｝</text>
<text x="23.6" y="131.9">式中， ｍ 为移动极限（０＜ ｍ ＜１） ；</text>
<text x="72.2" y="131.9">为阻尼因子（０＜</text>
<text x="94.9" y="126.7">（１</text>
<text x="97.3" y="127.1">３）</text>
<text x="22.8" y="137.2">１） ；ｘ</text>
<text x="34.1" y="136.9">为材料密度的下限值，ｘ</text>
<text x="70.3" y="137.3">＝０．０１；Λ 为拉格朗</text>
<text x="76.7" y="137.2">００</text>
<text x="23.6" y="141.9">日乘子。</text>
<text x="116" y="192">图２</text>
<text x="124.7" y="192">悬臂梁柔度最小化问题的设计域示意图</text>
</g>
<g font-size="1.9">
<text x="47.8" y="165.2">ｍｉ</text>
<text x="47.9" y="162.5">（０）</text>
<text x="49.7" y="165.2">ｎ</text>
<text x="62.9" y="165.2">ｍａ</text>
<text x="63" y="162.5">（０）</text>
<text x="65.1" y="165.2">ｘ</text>
<text x="41.9" y="168.2">（ｋ）</text>
<text x="48.1" y="173.8">（ｉ）</text>
<text x="54.4" y="168.2">（ｋ）</text>
<text x="60.3" y="170.8">ｍｉ</text>
<text x="60.4" y="168.2">（０）</text>
<text x="61.2" y="173.8">（ｉ）</text>
<text x="62.1" y="170.8">ｎ</text>
<text x="71.8" y="173.8">（ｉ）</text>
<text x="72" y="168.5">＊</text>
<text x="78.9" y="168.2">（ｋ）</text>
<text x="84.8" y="170.8">ｍａ</text>
<text x="84.9" y="168.2">（０）</text>
<text x="87" y="170.8">ｘ</text>
<text x="96.8" y="168.5">＊</text>
<text x="61.1" y="176.4">ｍｉ</text>
<text x="62.9" y="176.4">ｎ</text>
<text x="71.7" y="176.4">ｍａ</text>
<text x="74" y="176.4">ｘ</text>
<text x="82.1" y="179.5">（ｋ）</text>
<text x="93.1" y="179.8">＊</text>
<text x="26" y="185">（ｉ＋１）</text>
<text x="39.4" y="185">（ｉ）</text>
<text x="55.1" y="185">（ｋ）</text>
<text x="66.2" y="185.4">＊</text>
<text x="77.3" y="185">（ｉ＋１）</text>
<text x="90.5" y="185">（ｉ）</text>
<text x="25.9" y="187.6">ｍａ</text>
<text x="28.1" y="187.6">ｘ</text>
<text x="77.2" y="187.6">ｍｉ</text>
<text x="79.1" y="187.6">ｎ</text>
<text x="28.9" y="201.6">（ｋ）</text>
<text x="39.7" y="202">＊</text>
</g>
<g font-size="1.7">
<text x="37.9" y="45">ｊ</text>
<text x="52" y="45">ｊ</text>
<text x="56.7" y="43.3">ζ</text>
<text x="59.8" y="45">ｊ</text>
<text x="57.8" y="76.8">ｊ</text>
<text x="60.7" y="82.5">ｊ</text>
<text x="76.6" y="82.5">ｊ</text>
<text x="85.5" y="82.5">ｊ</text>
<text x="48.7" y="88">ｊ</text>
<text x="53.4" y="86.5">ζ</text>
<text x="56.5" y="88.2">ｊ</text>
<text x="43.2" y="93.9">ｊ</text>
<text x="52.1" y="93.9">ｊ</text>
<text x="67" y="93.7">ｊ</text>
<text x="71.7" y="92.2">ζ</text>
<text x="74.7" y="93.9">ｊ</text>
<text x="26" y="99.8">ｊ</text>
<text x="61.4" y="97.5">ｋ</text>
<text x="61.4" y="99.6">ｊ</text>
<text x="80.4" y="99.6">ｊ</text>
<text x="89.3" y="99.6">ｊ</text>
<text x="48.7" y="105">ｊ</text>
<text x="53.4" y="103.6">ζ</text>
<text x="56.5" y="105.3">ｊ</text>
<text x="83.7" y="105.3">ｊ</text>
<text x="58.4" y="110.9">ｊ</text>
<text x="46.2" y="116.6">ｊ</text>
<text x="55.1" y="116.6">ｊ</text>
<text x="69.9" y="116.4">ｊ</text>
<text x="74.6" y="114.9">ζ</text>
<text x="77.7" y="116.6">ｊ</text>
<text x="64.7" y="122.3">ｊ</text>
</g>
<g font-size="1.6">
<text x="50.9" y="26.6">（ｋ）</text>
<text x="60.7" y="26.6">（ｋ）</text>
<text x="69.6" y="26.6">（ｋ－１）</text>
<text x="38.5" y="42.7">（ｋ＋１）</text>
<text x="52.6" y="42.7">（ｋ）</text>
<text x="60.3" y="42.7">（ｋ）</text>
<text x="72.2" y="42.7">（ｋ）</text>
<text x="81.1" y="42.7">（ｋ－１）</text>
<text x="58.3" y="75">（ｋ）</text>
<text x="61.3" y="80.2">（ｋ）</text>
<text x="77.1" y="80.2">（ｋ）</text>
<text x="86" y="80.2">（ｋ－１）</text>
<text x="49.3" y="85.9">（ｋ）</text>
<text x="57" y="85.9">（ｋ）</text>
<text x="43.8" y="91.6">（ｋ）</text>
<text x="52.7" y="91.6">（ｋ－１）</text>
<text x="67.6" y="91.6">（ｋ）</text>
<text x="75.3" y="91.6">（ｋ）</text>
<text x="26.6" y="97.5">（ｋ＋１）</text>
<text x="66.5" y="99">ｍｉ</text>
<text x="68.1" y="99">ｎ</text>
<text x="80.9" y="97.2">（ｋ）</text>
<text x="89.8" y="97.2">（ｋ－１）</text>
<text x="49.3" y="102.9">（ｋ）</text>
<text x="57" y="102.9">（ｋ）</text>
<text x="84.3" y="102.9">（ｋ）</text>
<text x="58.9" y="108.6">（ｋ）</text>
<text x="65.4" y="110.4">ｍｉ</text>
<text x="67" y="110.4">ｎ</text>
<text x="46.7" y="114.3">（ｋ）</text>
<text x="55.6" y="114.3">（ｋ－１）</text>
<text x="65.3" y="120">（ｋ）</text>
<text x="70.5" y="114.3">（ｋ）</text>
<text x="78.2" y="114.3">（ｋ）</text>
<text x="71.7" y="121.8">ｍｉ</text>
<text x="73.3" y="121.8">ｎ</text>
<text x="30" y="137.4">ｍｉ</text>
<text x="31.6" y="137.4">ｎ</text>
<text x="66.1" y="137.4">ｍｉ</text>
<text x="67.7" y="137.4">ｎ</text>
</g>
</svg>
